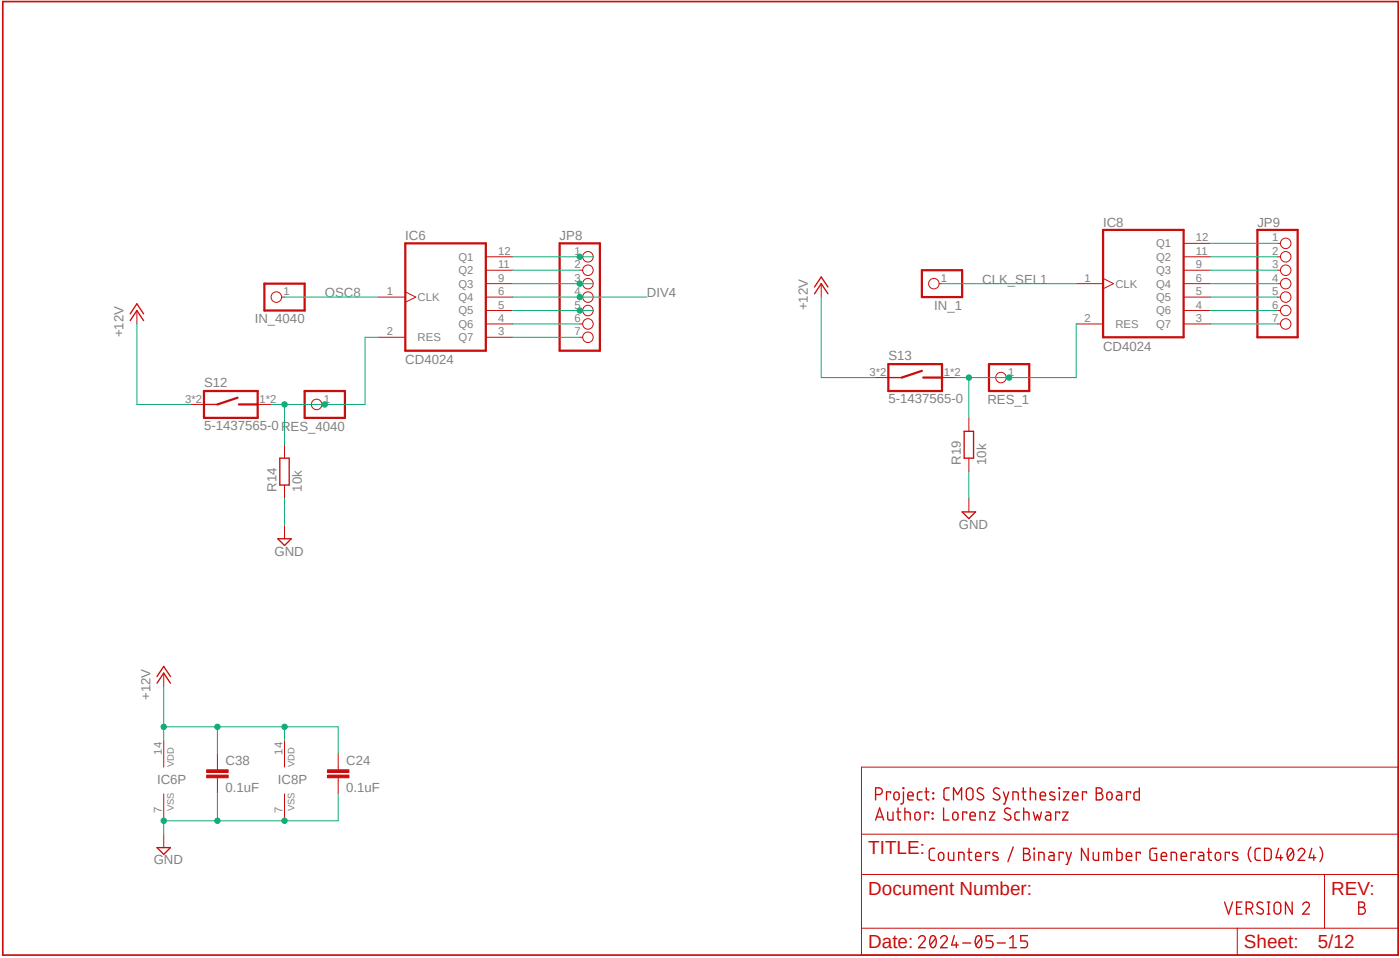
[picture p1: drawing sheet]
<svg xmlns="http://www.w3.org/2000/svg" width="265mm" height="181mm" viewBox="0 0 265 181" stroke-linecap="round" stroke-linejoin="round" font-family="sans-serif">
<!-- layer: Ebene 1 -->
<g fill="none" stroke="#c90d0c" stroke-width=".25">
<path d="M24.6 59.4l1.3-2 1.3 2M156.7 55.5l-1.3-1.9-1.2 1.9M156.7 54.3l-1.3-1.9-1.2 1.9M27.2 60.6l-1.3-1.9-1.3 1.9M38.6 76.5h2.5M168.1 71.4h2.6M53 86.6h1.7v5.1h-1.7zM182.1 96.8h2.5l-1.2 1.3zM182.5 81.6h1.8v5h-1.8zM52.6 101.9h2.5l-1.3 1.2zM29.7 127.9l1.3-1.9 1.3 1.9M32.3 129.2l-1.3-1.9-1.3 1.9"/>
<path d="M165.7 150.2h.6a.63 .63 0 0 0 .7-.6 .63 .63 0 0 0-.7-.6h-.6v2.3M165.9 154.5h1.1M167.2 155.1l-.7-2.3-.8 2.3M168.6 150v-.3h-.8v1.6M169 153.5v1.6l-.8-.1-.2-.2v-1.3M169.3 149.9l.5-.1a.87 .87 0 0 1 .1 1.4l-.3 .1-.4-.4v-.7zM169.7 153.5h.8M170 152.8v2l.2 .2 .3 .1M170.9 149l.1 .1zM171 149.7v1.9l-.1 .3-.4 .1M171.3 153.5l.9 .2 .1 1.4M171.3 152.8v2.3"/>
<path d="M171.8 150.5h1a.53 .53 0 0 0-.3-.7 .53 .53 0 0 0-.7 .4l.1 1 .9 .1M173.2 153.7l.5-.1a.87 .87 0 0 1 .2 1.4l-.3 .1-.4-.4zM174.5 149.7l-.8 .2-.1 1 .3 .3 .6 .1M175 149.7h.8M175.3 149v1.9l.1 .3 .4 .1M175.8 153.8v-.3h-.8v1.6M176.4 153.7l.2 .2zM176.4 154.7l.2 .2zM176.6 149.9l.1 .2zM176.6 150.9l.1 .2zM178.6 152.8v2.3h1M179.7 149h-.5l-.5 .2-.1 1.5 .3 .5 .8 .1"/>
<path d="M180.4 153.7l.5-.1a.89 .89 0 0 1 .2 1.4l-.4 .1-.4-.4v-.6zM180.5 151.3v-2.3l.7 1.2 .8-1.2v2.3M183 153.8v-.3h-.8v1.6M183 149.2a.63 .63 0 0 1 .7-.2 .63 .63 0 0 1 .4 .6l.1 1a.63 .63 0 0 1-.7 .7 .63 .63 0 0 1-.6-.7zM183.6 154.3h1a.53 .53 0 0 0-.4-.7 .53 .53 0 0 0-.6 .5l.1 .9 .9 .1M186.1 149.2a.57 .57 0 0 0-.9-.1 .57 .57 0 0 0 0 .8l.7 .4a.58 .58 0 0 1 .1 .9 .58 .58 0 0 1-.9-.1l-.2-.2M186.5 155.1v-1.2l-.4-.4h-.6v1.6M187.3 153.5h1l-1 1.6h1M189.1 149.2a.57 .57 0 0 0-.9-.1 .57 .57 0 0 0 .1 .8l.7 .4a.58 .58 0 0 1 .1 .9 .58 .58 0 0 1-.9-.1l-.2-.2M189.9 149.7l.5 1.6M190.9 149.7l-.7 2.3h-.3M191.2 153a.57 .57 0 0 0-.9-.1 .57 .57 0 0 0 .1 .8l.7 .4a.58 .58 0 0 1 .1 .9 .58 .58 0 0 1-.9-.1l-.2-.2"/>
<path d="M191.7 151.3v-1.6l.9 .2 .1 1.4M193 153.5l-.8 .2-.1 1 .2 .3 .7 .1M193.4 149.7h.8M193.7 149v1.9l.2 .3 .3 .1M193.7 153.5l.9 .2 .2 1.4M193.7 152.8v2.3M195 149.7l.9 .2 .1 1.4M195 149v2.3M196.9 150.5h1a.53 .53 0 0 0-.4-.7 .53 .53 0 0 0-.6 .4l.1 1 .9 .1M197.1 153.5l-.4 1.6-.4-1-.3 1-.4-1.6M198 153.5l.6 .1 .3 .3v1.2h-.6a.44 .44 0 0 1-.5-.5 .44 .44 0 0 1 .5-.4h.6M199.6 149.9a.56 .56 0 0 0-.9 .1v.3l.9 .4v.4a.85 .85 0 0 1-.9 0"/>
<path d="M200.4 149l.2 .1zM200.5 149.7v1.6M200.6 153.8v-.3h-.8v1.6M201.1 153.5h1l-1 1.6h1M201.3 149.7h1l-1 1.6h1M203 150.5h1a.53 .53 0 0 0-.4-.7 .53 .53 0 0 0-.6 .4l.1 1 .9 .1M205.6 150v-.3h-.7v1.6M207.5 149h.6a.51 .51 0 0 1 .5 .5 .51 .51 0 0 1-.5 .5 .63 .63 0 0 1 .6 .6 .63 .63 0 0 1-.6 .7h-.6zM207.5 150h.6M209.6 149.9l.5-.1a.87 .87 0 0 1 .1 1.4l-.3 .1-.4-.4zM211.4 149.7l.6 .1 .3 .3v1.2h-.6a.44 .44 0 0 1-.4-.5 .44 .44 0 0 1 .4-.4h.6M214 150v-.3h-.8v1.6"/>
<path d="M215.6 149v2.3l-.8-.1-.2-.2v-1l.4-.3h.6M29.7 160.3h2.6l-1.3 1.2zM173.8 177.4a.63 .63 0 0 1 .9-.5 .63 .63 0 0 1 .2 1l-1.1 1.3h1.3M176.2 177.1a.55 .55 0 0 1 .6-.1 .55 .55 0 0 1 .3 .5 1.28 1.28 0 0 1-.5 1.7 1.28 1.28 0 0 1-.6-1.7zM176.9 160.4h-.5l-.4 .2-.1 1.6 .2 .4 .8 .1M177.1 177.4l-1 1.3M177.7 161.4l.5-.2a.87 .87 0 0 1 .2 1.4l-.4 .1-.4-.3zM178 177.4a.63 .63 0 0 1 .9-.5 .63 .63 0 0 1 .2 1l-1.1 1.3h1.3M180.5 161.2v1.5l-.9-.1-.1-1.4M180.6 176.9l-.5 1.8h1.3M181 178.2v1M182.2 178.3h1.5"/>
<path d="M182.5 162.7v-1.2l-.4-.3h-.7v1.5M183.2 161.2h.7M183.4 160.4v2.1l.2 .2h.3M184.6 161.9h1.1a.53 .53 0 0 0-.4-.7 .53 .53 0 0 0-.7 .5l.1 .9 1 .1M184.8 177.1a.54 .54 0 0 1 .6-.1 .54 .54 0 0 1 .3 .5 1.28 1.28 0 0 1-.5 1.7 1.4 1.4 0 0 1-.5-2zM185.7 177.4l-1 1.3M187.3 161.4v-.2h-.8v1.5M187.9 176.9h-1.3v1h.8a.65 .65 0 0 1 .5 .7 .65 .65 0 0 1-.5 .6h-.8M188.7 178.3h1.6M188.8 161.3a.56 .56 0 0 0-.9 .1l.2 .4 .7 .3 .1 .5a.85 .85 0 0 1-1 0M191.1 177.4l.6-.5v2.3M191.1 179.2h1.3"/>
<path d="M191.8 160.1l-1 2.8M193.7 160.4h.7a.51 .51 0 0 1 .4 .5 .51 .51 0 0 1-.4 .5 .63 .63 0 0 1 .6 .7 .63 .63 0 0 1-.6 .6h-.7zM193.7 161.4h.7M194.5 176.9h-1.3v1h.8a.65 .65 0 0 1 .5 .7 .65 .65 0 0 1-.5 .6h-.8M195.7 160.4l.1 .1zM195.7 161.2v1.5M197.6 162.7v-1.3l-.4-.2h-.6v1.5M198.6 161.2h.7l.2 .3v1.2h-.6a.44 .44 0 0 1-.4-.5 .44 .44 0 0 1 .4-.4h.6M201.2 161.4v-.2h-.8v1.5M201.8 161.2l.5 1.5M202.8 161.2l-.8 2.2h-.2M206 160.4v2.3l-1.3-2.3v2.3"/>
<path d="M207.9 161.2v1.5l-.9-.1-.1-1.4M209.6 161.2v1.5M210.4 162.7v-1.3l-.4-.2h-1.1v1.5M211.4 160.4v2.3h.8l.2-.4-.1-.9-.3-.2h-.6M213.2 161.9h1a.53 .53 0 0 0-.4-.7 .53 .53 0 0 0-.6 .5l.1 .9 .9 .1M215.8 161.4v-.2h-.7v1.5M218.9 160.4h-.8l-.4 .2-.1 1.6 .2 .4 1.1 .1v-1.3h-.4M219.8 161.9h1a.53 .53 0 0 0-.4-.7 .53 .53 0 0 0-.6 .5l.1 .9 .9 .1M222.7 162.7v-1.2l-.1-.2-.3-.1h-.6v1.5M223.5 161.9h1.1a.53 .53 0 0 0-.4-.7 .53 .53 0 0 0-.7 .5l.1 .9 1 .1M226.2 161.4v-.2h-.8v1.5M226.9 161.2h.7l.2 .3v1.2h-.6a.44 .44 0 0 1-.4-.5 .44 .44 0 0 1 .4-.4h.6"/>
<path d="M228.5 161.2h.8M228.8 160.4v1.9l.2 .4h.3M230.1 161.4l.5-.2a.89 .89 0 0 1 .2 1.4l-.4 .1-.4-.3v-.7zM232.7 161.4v-.2h-.8v1.5M233.3 170.6l-.8 2.2-.7-2.2M234 171.6h.8M234.2 161.3a.59 .59 0 0 0-.9 .1v.3l.9 .4v.5a.79 .79 0 0 1-.9 0M235.1 170.6h-1.1v2.2h1.1M235.9 171.8h.6a.63 .63 0 0 0 .6-.6 .63 .63 0 0 0-.6-.6h-.6v2.2M236.6 171.8l.5 1M236.7 160.1a2.17 2.17 0 0 0 0 2.8M238.5 160.4h-.5l-.4 .2-.1 1.6 .1 .3 .3 .2h.6"/>
<path d="M239 170.8a.57 .57 0 0 0-.9-.1 .57 .57 0 0 0 .1 .8l.7 .4a.57 .57 0 0 1 0 .9 .57 .57 0 0 1-.8-.1l-.3-.2M239.3 160.4h.9l.4 .4v1.5l-.4 .4h-.9zM239.8 172.8h.5M239.8 170.6h.5M240.1 170.6v2.2M241.4 170.7l.4-.1 .5 .2 .1 1.4a.63 .63 0 0 1-.6 .6 .63 .63 0 0 1-.7-.6l.1-1.2zM242 160.4l-.5 1.8h1.3M242.4 161.7v1M243.9 160.5a.54 .54 0 0 1 .6 0 .54 .54 0 0 1 .3 .5 1.28 1.28 0 0 1-.6 1.7 1.35 1.35 0 0 1-.4-2zM244.6 170.6v2.2l-1.3-2.2v2.2M244.7 160.9l-1 1.3M245.7 160.9a.63 .63 0 0 1 .9-.5 .63 .63 0 0 1 .2 1l-1.1 1.3h1.3"/>
<path d="M246.5 171.1a.63 .63 0 0 1 .9-.5 .63 .63 0 0 1 .2 1l-1.1 1.2h1.3M248.3 160.4l-.5 1.8h1.2M248.6 161.7v1M249.8 160.1a2.17 2.17 0 0 1 0 2.8M257.2 170.6h.6a.51 .51 0 0 1 .5 .5 .51 .51 0 0 1-.5 .5 .64 .64 0 0 1 .6 .6 .64 .64 0 0 1-.6 .6h-.6zM257.2 171.6h.6"/>
</g>
<g fill="none" stroke="#c90d0c" stroke-width=".42">
<path d="M50 53.6h7.7v5.1h-7.7zM76.7 46h15.2v20.3h-15.2zM105.9 46h7.6v20.3h-7.6zM174.5 51.1h7.6v5.1h-7.6zM208.8 43.5h15.2v20.3h-15.2zM238 43.5h7.6v20.3h-7.6zM38.6 73.9h10.2v5.1h-10.2zM45 75.2l-3.9 1.3M45.2 76.5h3.6M57.7 73.9h7.6v5.1h-7.6zM168.1 68.9h10.2v5h-10.2zM174.5 70.1l-3.8 1.3"/>
<path d="M174.7 71.4h3.6M187.2 68.9h7.6v5h-7.6z"/>
</g>
<g fill="none" stroke="#c90d0c" stroke-width=".19">
<path d="M25.9 58.7v2.6M53.3 56.2h.5M71.6 56.2h5.1M76.7 55.2l2 1-2 .9M91.9 56.2h5.1M91.9 53.6h5.1M91.9 48.6h5.1M91.9 51.1h5.1M91.9 58.7h5.1M109.7 56.2h.6M109.7 53.6h.6M109.7 48.6h.6"/>
<path d="M109.7 51.1h.6M109.7 58.7h.6M155.4 53.6v2.6M177.7 53.6h.6M203.7 53.6h5.1M208.8 52.6l2 1-2 1M224 56.2h5.1M224 53.6h5.1M224 48.6h5.1M224 51.1h5.1M224 58.7h5.1M224 46h5.1"/>
<path d="M241.8 56.2h.5M241.8 53.6h.5M241.8 48.6h.5M241.8 51.1h.5M241.8 58.7h.5M241.8 46h.5M36.1 76.5h2.5M48.8 76.5h2.5M60.9 76.5h.6M71.6 63.8h5.1M91.9 61.3h5.1M91.9 63.8h5.1"/>
<path d="M109.7 61.3h.6M109.7 63.8h.6M165.6 71.4h2.5M178.3 71.4h2.5M183.4 79v2.6M190.4 71.4h.6M203.7 61.3h5.1M224 61.3h5.1M241.8 61.3h.5M53.8 84.1v2.5M53.8 91.7v2.6M53.8 99.3v2.6"/>
<path d="M183.4 86.6v2.6M183.4 94.3v2.5M31 127.3v2.5M31 140v5.1M53.8 140v5.1M31 150.1v5.1M31 157.7v2.6M41.1 142.5v3.1M41.1 147.1v3M53.8 150.1v5.1M64 142.5v3.1M64 147.1v3"/>
<path d="M163 145.1h101.6v35.5h-101.6zM163 157.7h101.6M163 175.5h101.6M163 165.4h101.6M234.2 175.5v5.1M250.7 165.4v10.1"/>
<circle cx="52.3" cy="56.2" r=".99"/>
<circle cx="111.3" cy="51.1" r=".99"/>
<circle cx="111.3" cy="48.6" r=".99"/>
<circle cx="111.3" cy="53.6" r=".99"/>
<circle cx="111.3" cy="58.7" r=".99"/>
<circle cx="111.3" cy="56.2" r=".99"/>
<circle cx="176.7" cy="53.6" r=".99"/>
<circle cx="243.3" cy="46" r=".99"/>
<circle cx="243.3" cy="58.7" r=".99"/>
<circle cx="243.3" cy="53.6" r=".99"/>
<circle cx="243.3" cy="51.1" r=".99"/>
<circle cx="243.3" cy="56.2" r=".99"/>
<circle cx="243.3" cy="48.6" r=".99"/>
<circle cx="59.9" cy="76.5" r=".99"/>
<circle cx="111.3" cy="63.8" r=".99"/>
<circle cx="111.3" cy="61.3" r=".99"/>
<circle cx="189.4" cy="71.4" r=".99"/>
<circle cx="243.3" cy="61.3" r=".99"/>
</g>
<g fill="#c90d0c" stroke="#c90d0c" stroke-width=".19">
<path d="M39.1 146.6h4.1v.5h-4.1z"/>
<path d="M39.1 145.6h4.1v.5h-4.1z"/>
<path d="M62 146.6h4v.5h-4z"/>
<path d="M62 145.6h4v.5h-4z"/>
</g>
<path d="M.5 .3h264.1v180.3h-264.1z" fill="none" stroke="#c90d0c" stroke-width=".32"/>
<path d="M97 48.6h15.3" fill="none" stroke="#0dab76" stroke-width=".19"/>
<circle cx="109.7" cy="48.6" r=".51" fill="#0dab76"/>
<g fill="none" stroke="#0dab76" stroke-width=".19">
<path d="M97 53.6h15.3"/>
<circle cx="109.7" cy="48.6" r=".51"/>
</g>
<circle cx="109.7" cy="53.6" r=".51" fill="#0dab76"/>
<g fill="none" stroke="#0dab76" stroke-width=".19">
<path d="M97 58.7h15.3"/>
<circle cx="109.7" cy="53.6" r=".51"/>
</g>
<circle cx="109.7" cy="58.7" r=".51" fill="#0dab76"/>
<g fill="none" stroke="#0dab76" stroke-width=".19">
<path d="M53.8 56.2h17.8M51.3 76.5h2.5M61.5 76.5h7.6"/>
<circle cx="109.7" cy="58.7" r=".51"/>
</g>
<circle cx="61.5" cy="76.5" r=".51" fill="#0dab76"/>
<g fill="none" stroke="#0dab76" stroke-width=".19">
<path d="M61.5 76.5h-7.7v7.6"/>
<circle cx="61.5" cy="76.5" r=".51"/>
</g>
<circle cx="53.8" cy="76.5" r=".51" fill="#0dab76"/>
<g fill="none" stroke="#0dab76" stroke-width=".19">
<path d="M71.6 63.8h-2.5v12.7M41.1 150.1v5.1M53.8 155.2h-22.8v2.5"/>
<circle cx="53.8" cy="76.5" r=".51"/>
</g>
<circle cx="41.1" cy="155.2" r=".51" fill="#0dab76"/>
<g fill="none" stroke="#0dab76" stroke-width=".19">
<path d="M64 150.1v5.1h-10.2"/>
<circle cx="41.1" cy="155.2" r=".51"/>
</g>
<circle cx="53.8" cy="155.2" r=".51" fill="#0dab76"/>
<circle cx="53.8" cy="155.2" r=".51" fill="none" stroke="#0dab76" stroke-width=".19"/>
<circle cx="31" cy="155.2" r=".51" fill="#0dab76"/>
<g fill="none" stroke="#0dab76" stroke-width=".19">
<path d="M53.8 94.3v5M183.4 89.2v5.1M31 129.8v10.2M31 137.4h10.1"/>
<circle cx="31" cy="155.2" r=".51"/>
</g>
<circle cx="31" cy="137.4" r=".51" fill="#0dab76"/>
<g fill="none" stroke="#0dab76" stroke-width=".19">
<path d="M53.8 137.4h-12.7v5.1"/>
<circle cx="31" cy="137.4" r=".51"/>
</g>
<circle cx="41.1" cy="137.4" r=".51" fill="#0dab76"/>
<g fill="none" stroke="#0dab76" stroke-width=".19">
<path d="M53.8 140v-2.6h10.2v5.1"/>
<circle cx="41.1" cy="137.4" r=".51"/>
</g>
<circle cx="53.8" cy="137.4" r=".51" fill="#0dab76"/>
<g fill="none" stroke="#0dab76" stroke-width=".19">
<path d="M155.4 56.2v15.2h10.2M229.1 46h12.7M229.1 48.6h12.7M229.1 51.1h12.7M229.1 53.6h12.7M229.1 56.2h12.7M229.1 58.7h12.7M25.9 61.3v15.2h10.2M180.8 71.4h2.6M191 71.4h12.7M229.1 61.3h12.7"/>
<circle cx="53.8" cy="137.4" r=".51"/>
</g>
<circle cx="191" cy="71.4" r=".51" fill="#0dab76"/>
<g fill="none" stroke="#0dab76" stroke-width=".19">
<path d="M191 71.4h-7.6v7.6"/>
<circle cx="191" cy="71.4" r=".51"/>
</g>
<circle cx="183.4" cy="71.4" r=".51" fill="#0dab76"/>
<g fill="none" stroke="#0dab76" stroke-width=".19">
<path d="M97 51.1h12.7M97 56.2h25.4M178.3 53.6h25.4M97 63.8h12.7M97 61.3h12.7M203.7 61.3v10.1"/>
<circle cx="183.4" cy="71.4" r=".51"/>
</g>
<circle cx="109.7" cy="56.2" r=".51" fill="#0dab76"/>
<circle cx="109.7" cy="56.2" r=".51" fill="none" stroke="#0dab76" stroke-width=".19"/>
<g font-size="3.6" fill="#c90d0c">
<text x="164.3" y="161.5">TITLE:</text>
<text x="164.3" y="169.2">Document Number:</text>
<text x="251.9" y="169.2">REV:</text>
<text x="164.3" y="179.3">Date:</text>
<text x="235.4" y="179.3">Sheet:</text>
<text x="249.4" y="179.3">5/12</text>
</g>
<g font-size="2.5" fill="#808080">
<text x="76.7" y="45.4">IC6</text>
<text x="105.9" y="45.4">JP8</text>
<text x="208.8" y="42.8">IC8</text>
<text x="238" y="42.8">JP9</text>
<text x="185.9" y="53.6">CLK_SEL1</text>
<text x="61.5" y="56.2">OSC8</text>
<text x="122.4" y="56.2">DIV4</text>
<text x="152.9" y="58.7" transform="rotate(-90 152.9 58.7)">+12V</text>
<text x="176.8" y="58.6">IN_1</text>
<text x="23.4" y="63.8" transform="rotate(-90 23.4 63.8)">+12V</text>
<text x="48.2" y="61.1">IN_4040</text>
<text x="76.7" y="68.9">CD4024</text>
<text x="168.1" y="68.1">S13</text>
<text x="208.8" y="66.3">CD4024</text>
<text x="38.6" y="73.2">S12</text>
<text x="168.1" y="76.2">5-1437565-0</text>
<text x="186.9" y="76.4">RES_1</text>
<text x="38.6" y="81.3">5-1437565-0RES_4040</text>
<text x="181.9" y="87.9" transform="rotate(-90 181.9 87.9)">R19</text>
<text x="186.7" y="87.9" transform="rotate(-90 186.7 87.9)">10k</text>
<text x="52.4" y="93" transform="rotate(-90 52.4 93)">R14</text>
<text x="57.2" y="93" transform="rotate(-90 57.2 93)">10k</text>
<text x="181.5" y="100">GND</text>
<text x="51.9" y="105.1">GND</text>
<text x="28.5" y="132.3" transform="rotate(-90 28.5 132.3)">+12V</text>
<text x="29.7" y="148.2">IC6P</text>
<text x="42.7" y="149.7">0.1uF</text>
<text x="42.7" y="144.7">C38</text>
<text x="52.6" y="148.2">IC8P</text>
<text x="65.5" y="149.7">0.1uF</text>
<text x="65.5" y="144.7">C24</text>
<text x="29.1" y="163.5">GND</text>
</g>
<g font-size="2.1" fill="#808080">
<text x="218.8" y="46.8">Q1</text>
<text x="226.3" y="45.7">12</text>
<text x="240.8" y="45.7">1</text>
<text x="86.8" y="51.8">Q2</text>
<text x="86.8" y="49.3">Q1</text>
<text x="94.3" y="53.3">9</text>
<text x="94.3" y="50.7">11</text>
<text x="94.3" y="48.2">12</text>
<text x="108.7" y="48.2">1</text>
<text x="108.7" y="50.7">2</text>
<text x="108.7" y="53.3">3</text>
<text x="178.1" y="53.3">1</text>
<text x="205.2" y="53.3">1</text>
<text x="218.8" y="51.8">Q3</text>
<text x="218.8" y="49.3">Q2</text>
<text x="226.3" y="53.3">6</text>
<text x="226.3" y="50.7">9</text>
<text x="226.3" y="48.2">11</text>
<text x="240.8" y="48.2">2</text>
<text x="240.8" y="50.7">3</text>
<text x="240.8" y="53.3">4</text>
<text x="53.6" y="55.8">1</text>
<text x="73.2" y="55.8">1</text>
<text x="79" y="56.9">CLK</text>
<text x="86.8" y="59.5">Q5</text>
<text x="86.8" y="56.9">Q4</text>
<text x="86.8" y="54.4">Q3</text>
<text x="94.3" y="58.3">5</text>
<text x="94.3" y="55.8">6</text>
<text x="108.7" y="55.8">4</text>
<text x="108.7" y="58.4">5</text>
<text x="211.1" y="54.4">CLK</text>
<text x="218.8" y="59.5">Q6</text>
<text x="218.8" y="56.9">Q5</text>
<text x="218.8" y="54.4">Q4</text>
<text x="226.3" y="58.3">4</text>
<text x="226.3" y="55.8">5</text>
<text x="240.8" y="55.8">5</text>
<text x="240.8" y="58.4">6</text>
<text x="73.2" y="63.4">2</text>
<text x="79" y="64.5">RES</text>
<text x="86.8" y="64.5">Q7</text>
<text x="86.8" y="62">Q6</text>
<text x="94.3" y="63.4">3</text>
<text x="94.3" y="60.9">4</text>
<text x="108.7" y="60.9">6</text>
<text x="108.7" y="63.4">7</text>
<text x="205.2" y="60.9">2</text>
<text x="211.1" y="62">RES</text>
<text x="218.8" y="62">Q7</text>
<text x="226.3" y="60.9">3</text>
<text x="240.8" y="60.9">7</text>
<text x="164.6" y="71">3*2</text>
<text x="178.6" y="71">1*2</text>
<text x="190.8" y="71">1</text>
<text x="35" y="76.1">3*2</text>
<text x="49.1" y="76.1">1*2</text>
<text x="61.3" y="76.1">1</text>
<text x="30.6" y="142.7" transform="rotate(-90 30.6 142.7)">14</text>
<text x="53.5" y="142.7" transform="rotate(-90 53.5 142.7)">14</text>
<text x="30.6" y="153.6" transform="rotate(-90 30.6 153.6)">7</text>
<text x="53.5" y="153.6" transform="rotate(-90 53.5 153.6)">7</text>
</g>
<g font-size="1.8" fill="#808080">
<text x="32.9" y="145" transform="rotate(-90 32.9 145)">VDD</text>
<text x="55.8" y="145" transform="rotate(-90 55.8 145)">VDD</text>
<text x="32.9" y="153.4" transform="rotate(-90 32.9 153.4)">VSS</text>
<text x="55.8" y="153.4" transform="rotate(-90 55.8 153.4)">VSS</text>
</g>
</svg>
